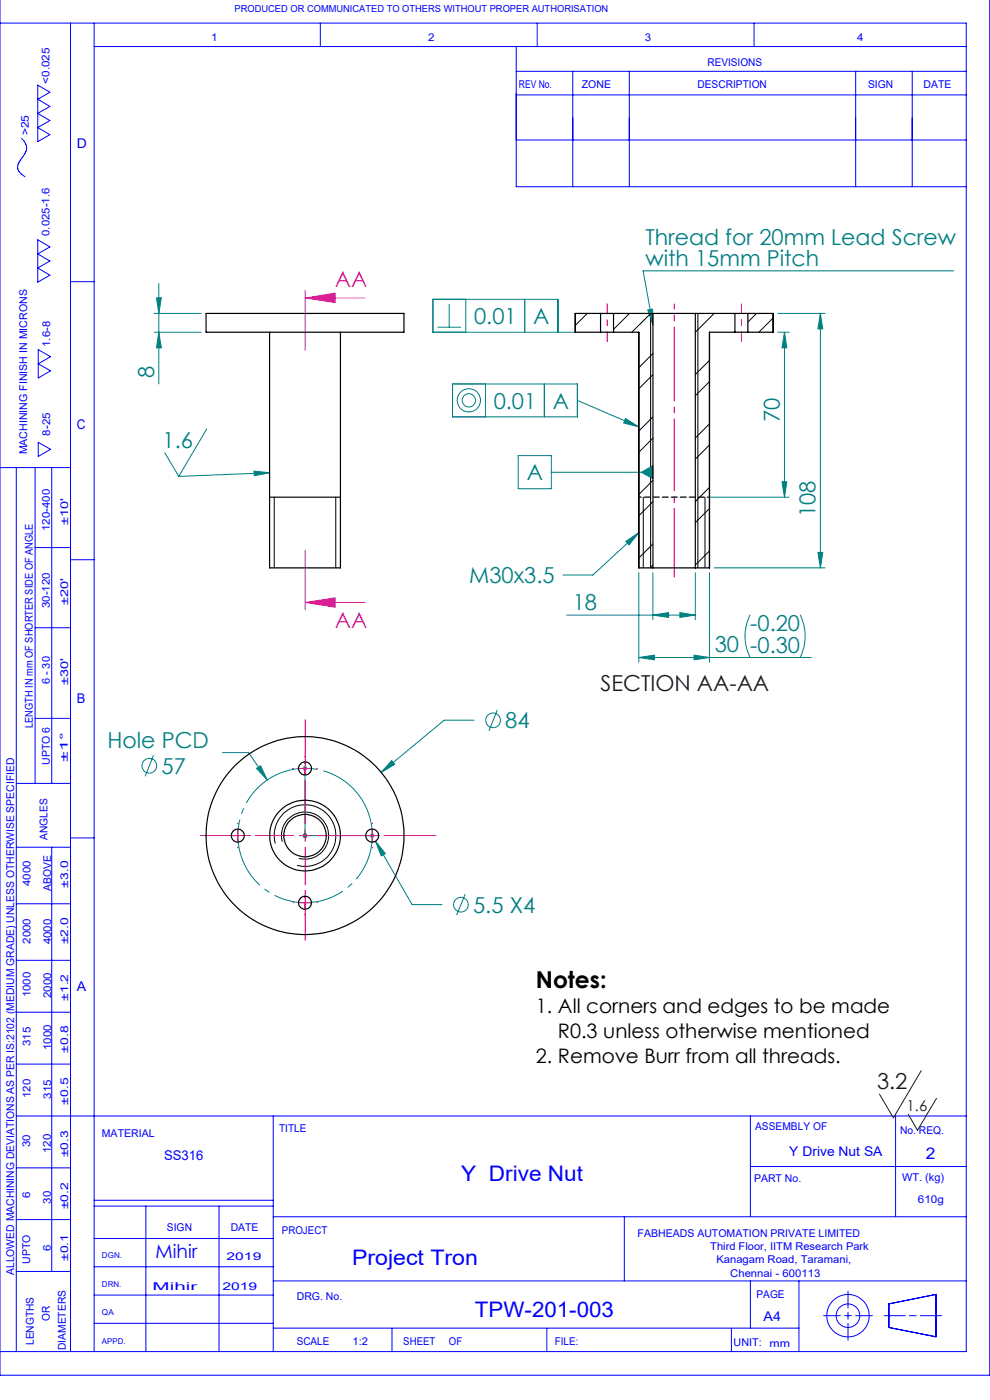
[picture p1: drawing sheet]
<svg xmlns="http://www.w3.org/2000/svg" width="210mm" height="297mm" viewBox="0 0 210 297" stroke-linecap="round" stroke-linejoin="round" font-family="sans-serif">
<g fill="none" stroke="#008080" stroke-width=".21">
<path d="M202.3 57.5h-65.9l2.1 11.4M32.7 66.5h10M32.7 70.5h10M33.2 63.2h1l-.5 3.3zM33.7 70.5l.5 3.3h-1zM33.7 60.1v21.4M92.8 69.4h5M95.3 64.5v4.9M98.8 63.5v7M111.3 63.5v7M118.3 70.5v-7h-26.5v7h30.2M137.4 65.8l1-.2 .1 3.3z"/>
<path d="M165 66.5h10M165 70.5h2.4M166.4 70.5l.5 3.3h-1zM166.4 70.5v35M174 66.5l.5 3.3h-1zM174 66.5v54M35 96.1l2.9 5M43.8 91l-5.9 10.1M53.9 99.9l3.3 .4-3.3 .6zM96 81.5h26.5v6.9h-26.5zM103 81.5v6.9M109.9 96.7h7v7h-7z"/>
<path d="M115.5 81.5v6.9M122.5 84.9l13 5.7M132.7 88.8l2.8 1.8-3.2-.9zM57.2 100.3l-19.3 .8M116.9 100.2h21.6M132.8 114.9l2.7-1.9-2.1 2.6zM135.5 113l-9.7 9h-6.4M136.1 100.2l2.4-1.4v2.8zM150.6 105.5h16.8M165.9 102.2h1l-.5 3.3zM173.5 117.2h1l-.5 3.3zM120.2 130.5h27.3"/>
<path d="M135.5 139.5l3.3-.5v1zM135.5 121.5v19M135.5 139.5h36.6M138.5 130.5l3.3-.5v1zM138.5 121.5v10M144.2 130l3.3 .5-3.3 .5zM147.2 139l3.3 .5-3.3 .5zM147.5 121.5v10M150.5 121.5v19M151.5 120.5h23.5M159.1 130.4a10.2 10.2 0 0 0 0 9.1M169.7 130.4a10.2 10.2 0 0 1 0 9.1"/>
<path d="M47.2 159.7h5.5l4 5.8M100.6 152.8h-6.4l-13.3 11.1M105.5 150.6l-1.8 4.4M32.6 160.2l-1.8 4.5M54.4 163l.9-.5 1.4 3zM64.2 177.3h15.2M64.2 163h1M64.3 176.9l.8 .7M64.3 162.7l.8 .7M64.7 162.5v15.3M65.1 176.9l-.8 .7M65.1 162.7l-.8 .7"/>
<path d="M78.6 176.9l.7 .7M79 176.8v1M79.3 176.9l-.7 .7M79.7 178.5l2 2.6-.8 .5zM79.7 178.5l7.7 13.4h6.4M83.1 161.4l.6 .7-2.8 1.8zM98.7 189.7l-1.8 4.4"/>
<circle cx="99.4" cy="84.9" r="1.41"/>
<circle cx="99.5" cy="84.9" r="2.47"/>
<circle cx="104.6" cy="152.8" r="1.55"/>
<circle cx="31.7" cy="162.5" r="1.56"/>
<circle cx="97.8" cy="191.9" r="1.56"/>
</g>
<path d="M64.7 63.2l6.4-1v2zM64.7 63.2h12.7M64.7 61.6v12.7M64.7 116.7v12.7M64.7 127.8l6.4-1v2zM64.7 127.8h12.7" fill="none" stroke="#f0f" stroke-width=".21"/>
<path d="M78.3 173.1a14.3 14.3 0 0 0-23.8-5.8 14.3 14.3 0 0 0 6.3 23.7 14.3 14.3 0 0 0 17.8-16.9l-.3-1" fill="none" stroke="#008080" stroke-width=".21" stroke-dasharray="15.2 1.3 1.3 1.3" stroke-dashoffset="1" stroke-linecap="butt"/>
<g fill="none" stroke="#00f" stroke-width=".21">
<path d="M209.9 -.1v291.8h-209.9v-291.8M0 4.9h205v281.8h-205M8 18.1l2.6 1.5-2.6 1.5 2.6 1.5-2.6 1.5 2.6 1.5-2.6 1.5 2.6 1.5-2.6 1.5zM15 4.9v281.8M20 9.9h185M20 4.9v281.8M67.9 4.9v5M109.5 15.1h95.5M109.5 9.9v29.7h95.5M113.9 4.9v5M121.5 15.1v24.5M133.5 15.1v24.5"/>
<path d="M159.9 4.9v5M181.5 15.1v24.5M193.5 15.1v24.5M4.6 29.3a2.61 2.61 0 0 1 .1 4.2 2.29 2.29 0 0 0 .6 4M109.5 20.1h95.5M109.5 29.7h95.5M8 50.9l2.6 1.5-2.6 1.5 2.6 1.5-2.6 1.5 2.6 1.5-2.6 1.5zM15 59.8h5M8.1 74.2l2.6 1.5-2.6 1.5 2.6 1.5-2.6 1.5zM0 99.2h15M3.5 99.2v187.5M7.4 99.2v67"/>
<path d="M8.1 93.8l2.6 1.5-2.6 1.5zM11 99.2v67M7.4 116.2h7.6M15 118.7h5M7.4 133.2h7.6M7.4 152.4h7.6M3.5 179.7h11.5M3.5 166.2h11.5M11 179.7v90M15 177.8h5M3.5 191.7h11.5M3.5 203.7h11.5"/>
<path d="M3.5 214.7h11.5M3.5 225.7h11.5M3.5 236.7h201.5M58 236.7v50M159.2 236.7v21.4M190 236.7v21.4M3.5 258.7h11.5M3.5 247.8h11.5M20 254.6h37.9M20 255.9h38M30.9 255.9v30.8M46.5 255.9v30.8"/>
<path d="M58 258.1h147M132.4 258.1v13.6M159.2 247.5h45.8M3.5 269.7h11.5M20 262.7h38M20 268.7h38M20 274.7h38M58 271.7h147M159.2 271.7v10.1M169.5 271.7v15M174.7 279.1h3.6M179.1 279.1h1.5"/>
<path d="M179.9 273.9v3.6M179.9 278.4v1.5M181.5 279.1h3.6M187.6 279.1h4.4M188.6 276.6l9.9-2v9l-9.9-2zM192.9 279.1h1.4M195.2 279.1h4.5M20 280.7h38M58 281.8h111.5M83.1 281.8v4.9M116 281.8v4.9M155.2 281.8v4.9"/>
<path d="M179.9 280.7v3.6"/>
<circle cx="179.9" cy="279.1" r="4.5"/>
<circle cx="179.9" cy="279.1" r="2.5"/>
</g>
<path d="M138 66.5v54M148 66.5v54M58.2 105.5v15M71.2 105.5v15M136.5 105.5v15M149.5 105.5v15M58.4 179a6.5 6.5 0 0 1 5.7-8.2 6.5 6.5 0 0 1 7.1 7 6.5 6.5 0 0 1-8.2 5.8M59.9 178.6a5 5 0 0 1 4.4-6.3 5 5 0 0 1 5.4 5.4 5 5 0 0 1-6.3 4.4" fill="none" stroke="#000" stroke-width=".21"/>
<path d="M143 64.5v6" fill="none" stroke="#f00" stroke-width=".21" stroke-dasharray="15.2 1.3 1.3 1.3" stroke-dashoffset="14.1"/>
<path d="M128.8 64.5v8M157.3 64.5v8" fill="none" stroke="#f00" stroke-width=".21" stroke-dasharray="15.2 1.3 1.3 1.3" stroke-dashoffset="13.1"/>
<path d="M143 122.5v-52" fill="none" stroke="#f00" stroke-width=".21" stroke-dasharray="15.2 1.3 1.3 1.3" stroke-dashoffset=".7"/>
<path d="M64.7 174.7v-22" fill="none" stroke="#f00" stroke-width=".21" stroke-dasharray="15.2 1.3 1.3 1.3" stroke-dashoffset="6.1"/>
<path d="M62.2 177.2h-19.7M64.7 179.7v19.8" fill="none" stroke="#f00" stroke-width=".21" stroke-dasharray="15.2 1.3 1.3 1.3" stroke-dashoffset="7.3"/>
<path d="M67.2 177.2h25.1" fill="none" stroke="#f00" stroke-width=".21" stroke-dasharray="15.2 1.3 1.3 1.3" stroke-dashoffset="4.6"/>
<g fill="none" stroke="#f00" stroke-width=".21" stroke-dasharray="15.2 1.3 1.3 1.3">
<path d="M48 177.2h-.2M50.5 174.7v-.1M50.5 179.7v.2M53 177.2h.1M62.2 163h-.1M64.7 160.5v-.1M64.7 165.5v.1M67.2 163h.1M76.5 177.2h-.2M79 174.7v-.1M79 179.7v.2M81.5 177.2h.1"/>
<path d="M62.2 191.5h-.1M64.7 189v-.1M64.7 194v.1M67.2 191.5h.1"/>
</g>
<path d="M49.2 177.3h2.5M50.4 176v2.5M63.5 177.3h2.5M63.5 163h2.5M64.7 161.8v2.4M64.7 176v2.5M77.7 177.3h2.5M79 176v2.5M63.5 191.5h2.5M64.7 190.2v2.6" fill="none" stroke="#f00" stroke-width=".21"/>
<path d="M57.2 105.5h15" fill="none" stroke="#000" stroke-width=".25"/>
<path d="M150.5 105.5h-15" fill="none" stroke="#000" stroke-width=".25" stroke-dasharray="1.3 .6" stroke-dashoffset=".8"/>
<path d="M195.4 227.2l-5.9 9.9-3-5M198.6 233l-4 6.8-1.9-3.4" fill="none" stroke="#191924" stroke-width=".21"/>
<path d="M64.7 63.2l6.4-1v2zM64.7 127.8l6.4-1v2z" fill="#f0f"/>
<g fill="#008080">
<path d="M54.4 163l.9-.5 1.4 3z"/>
<path d="M53.9 99.9l3.3 .4-3.3 .6z"/>
<path d="M83.1 161.4l-2.2 2.5 2.8-1.8zM79.7 178.5l1.2 3.1 .8-.5z"/>
<path d="M33.2 63.2h1l-.5 3.3zM33.7 70.5l.5 3.3h-1z"/>
<path d="M138.5 130.5l3.3-.5v1zM144.2 130l3.3 .5-3.3 .5zM135.5 139.5l3.3-.5v1zM147.2 139l3.3 .5-3.3 .5z"/>
<path d="M174 66.5l.5 3.3h-1zM173.5 117.2h1l-.5 3.3zM166.4 70.5l.5 3.3h-1zM165.9 102.2h1l-.5 3.3z"/>
<path d="M132.7 88.8l2.8 1.8-3.2-.9zM136.1 100.2l2.4 1.4v-2.8z"/>
<path d="M137.4 65.8l1-.2 .1 3.3zM132.8 114.9l2.7-1.9-2.1 2.6z"/>
</g>
<g fill="none" stroke="#000" stroke-width=".25">
<path d="M43.7 66.5h42v4h-42zM57.2 70.5v50h15v-50M127.4 70.5h2.7M127.4 66.5h2.7M127.4 66.5h-5.4v4h5.4M127.4 66.5v4M130.1 70.5h5.4v50h3M130.1 66.5h8.4M130.1 66.5v4M138.5 66.5h9M138.5 66.5v54M147.5 66.5h8.4"/>
<path d="M147.5 66.5v54M155.9 70.5h2.7M155.9 66.5h2.7M155.9 70.5h-5.4v50h-3M155.9 66.5v4M158.6 66.5h5.4v4h-5.4M158.6 66.5v4M138.5 120.5h9"/>
<circle cx="50.4" cy="177.3" r="1.38"/>
<circle cx="64.7" cy="163" r="1.38"/>
<circle cx="64.7" cy="177.3" r="21"/>
<circle cx="64.7" cy="177.3" r="7.5"/>
<circle cx="64.7" cy="177.3" r="4.5"/>
<circle cx="79" cy="177.3" r="1.38"/>
<circle cx="64.7" cy="191.5" r="1.38"/>
</g>
<g fill="none" stroke="#000" stroke-width=".21">
<path d="M124.6 66.5l-2.6 2.5M133.5 66.5l-3.4 3.4M138 66.5l-4 4M138.5 75l-3 3M138.5 79.5l-3 3M150.5 76.4l-3 3M151.5 66.5l-4 4M160.5 66.5l-1.9 1.8M164 67.4l-3 3.1M138.5 88.4l-3 3M138.5 93l-3 3M150.5 89.9l-3 3"/>
<path d="M150.5 81l-3 3M150.5 94.4l-3 3M138.5 101.9l-3 3M138.5 115.4l-3 3M138.5 106.4l-3 3M138.5 119.9l-.6 .6M150.5 103.4l-3 3M150.5 107.9l-3 3M150.5 116.9l-3 3"/>
</g>
<text font-size="4.9" x="113.7" y="209.6">Notes:</text>
<g font-size="4.7" fill="#008080">
<text x="136.9" y="51.9">Thread for 20mm Lead Screw</text>
<text x="136.9" y="56.4">with 15mm Pitch</text>
<text x="100.6" y="68.7">0.01</text>
<text x="113.1" y="68.7">A</text>
<text x="32.7" y="80.1" transform="rotate(-90 32.7 80.1)">8</text>
<text x="104.7" y="86.7">0.01</text>
<text x="117.3" y="86.7">A</text>
<text x="165.4" y="89.5" transform="rotate(-90 165.4 89.5)">70</text>
<text x="34.5" y="95">1.6</text>
<text x="111.7" y="101.9">A</text>
<text x="173" y="109.7" transform="rotate(-90 173 109.7)">108</text>
<text x="99.5" y="123.7">M30x3.5</text>
<text x="121.5" y="129.5">18</text>
<text x="159.1" y="133.9">-0.20</text>
<text x="151.6" y="138.4">30 -0.30</text>
<text x="107.2" y="154.5">84</text>
<text x="22.8" y="158.6">Hole PCD</text>
<text x="34.3" y="164.1">57</text>
<text x="100.4" y="193.6">5.5 X4</text>
</g>
<g font-size="4.7" fill="#f0f">
<text x="71" y="61">AA</text>
<text x="71" y="133.2">AA</text>
</g>
<g font-size="4.7" fill="#191924">
<text x="127.4" y="146.5">SECTION AA-AA</text>
<text x="186" y="231.1">3.2</text>
</g>
<g font-size="4.5" fill="#00f">
<text x="97.8" y="250.6">Y Drive Nut</text>
<text x="74.7" y="268.3">Project Tron</text>
<text x="100.7" y="279.5">TPW-201-003</text>
</g>
<g font-size="4.2">
<text x="113.7" y="215">1. All corners and edges to be made</text>
<text x="118.4" y="220.2">R0.3 unless otherwise mentioned</text>
<text x="113.7" y="225.5">2. Remove Burr from all threads.</text>
</g>
<text font-size="4" fill="#00f" x="33" y="266.9">Mihir</text>
<text font-size="3.4" fill="#00f" x="196.4" y="245.8">2</text>
<text font-size="3.2" fill="#191924" x="192.3" y="235.7">1.6</text>
<g font-size="2.8" fill="#00f">
<text x="16.3" y="31.4">D</text>
<text x="16.3" y="91.1">C</text>
<text x="16.3" y="149.2">B</text>
<text x="16.3" y="210.2">A</text>
<text x="167.4" y="245.1">Y Drive Nut SA</text>
<text x="34.8" y="246.1">SS316</text>
<text x="162" y="280.2">A4</text>
</g>
<g font-size="2.3" fill="#00f">
<text x="44.8" y="8.7">1</text>
<text x="90.8" y="8.7">2</text>
<text x="136.8" y="8.7">3</text>
<text x="181.8" y="8.7">4</text>
<text x="10.5" y="17.8" transform="rotate(-90 10.5 17.8)">&lt;0.025</text>
<text x="150.1" y="13.9">REVISIONS</text>
<text x="110.1" y="18.6">REV No.</text>
<text x="123.4" y="18.6">ZONE</text>
<text x="148" y="18.6">DESCRIPTION</text>
<text x="184.1" y="18.6">SIGN</text>
<text x="195.9" y="18.6">DATE</text>
<text x="6.1" y="28.7" transform="rotate(-90 6.1 28.7)">&gt;25</text>
<text x="10.5" y="50" transform="rotate(-90 10.5 50)">0.025-1.6</text>
<text x="10.6" y="73.6" transform="rotate(-90 10.6 73.6)">1.6-8</text>
<text x="10.6" y="92.4" transform="rotate(-90 10.6 92.4)">8-25</text>
<text x="5.8" y="96.4" transform="rotate(-90 5.8 96.4)">MACHINING FINISH IN MICRONS</text>
<text x="10.6" y="112.7" transform="rotate(-90 10.6 112.7)">120-400</text>
<text x="14.4" y="111.4" transform="rotate(-90 14.4 111.4)">±10'</text>
<text x="10.6" y="129" transform="rotate(-90 10.6 129)">30-120</text>
<text x="14.4" y="128.4" transform="rotate(-90 14.4 128.4)">±20'</text>
<text x="10.6" y="145.2" transform="rotate(-90 10.6 145.2)">6 - 30</text>
<text x="14.4" y="145.4" transform="rotate(-90 14.4 145.4)">±30'</text>
<text x="7" y="154.4" transform="rotate(-90 7 154.4)">LENGTH IN mm OF SHORTER SIDE OF ANGLE</text>
<text x="14.4" y="161.6" transform="rotate(-90 14.4 161.6)">±1°</text>
<text x="10.6" y="162.2" transform="rotate(-90 10.6 162.2)">UPTO 6</text>
<text x="10.1" y="178.2" transform="rotate(-90 10.1 178.2)">ANGLES</text>
<text x="6.4" y="188" transform="rotate(-90 6.4 188)">4000</text>
<text x="10.9" y="188.9" transform="rotate(-90 10.9 188.9)">ABOVE</text>
<text x="14.4" y="188.3" transform="rotate(-90 14.4 188.3)">±3.0</text>
<text x="6.4" y="200.2" transform="rotate(-90 6.4 200.2)">2000</text>
<text x="10.9" y="200.3" transform="rotate(-90 10.9 200.3)">4000</text>
<text x="14.4" y="200.3" transform="rotate(-90 14.4 200.3)">±2.0</text>
<text x="6.4" y="211.6" transform="rotate(-90 6.4 211.6)">1000</text>
<text x="10.9" y="211.7" transform="rotate(-90 10.9 211.7)">2000</text>
<text x="14.4" y="212.3" transform="rotate(-90 14.4 212.3)">±1.2</text>
<text x="6.4" y="221.9" transform="rotate(-90 6.4 221.9)">315</text>
<text x="10.9" y="222.7" transform="rotate(-90 10.9 222.7)">1000</text>
<text x="14.4" y="223.3" transform="rotate(-90 14.4 223.3)">±0.8</text>
<text x="6.4" y="232.9" transform="rotate(-90 6.4 232.9)">120</text>
<text x="10.9" y="233.1" transform="rotate(-90 10.9 233.1)">315</text>
<text x="14.4" y="234.3" transform="rotate(-90 14.4 234.3)">±0.5</text>
<text x="160.2" y="239.8">ASSEMBLY OF</text>
<text x="6.4" y="243.4" transform="rotate(-90 6.4 243.4)">30</text>
<text x="10.8" y="244.6" transform="rotate(-90 10.8 244.6)">120</text>
<text x="14.4" y="245.5" transform="rotate(-90 14.4 245.5)">±0.3</text>
<text x="21.6" y="241.2">MATERIAL</text>
<text x="59.2" y="240.2">TITLE</text>
<text x="190.9" y="240.6">No. REQ.</text>
<text x="159.9" y="250.7">PART No.</text>
<text x="191.3" y="250.6">WT. (kg)</text>
<text x="6.4" y="254.1" transform="rotate(-90 6.4 254.1)">6</text>
<text x="10.8" y="255.4" transform="rotate(-90 10.8 255.4)">30</text>
<text x="14.4" y="256.5" transform="rotate(-90 14.4 256.5)">±0.2</text>
<text x="194.7" y="255.1">610g</text>
<text x="35.4" y="261.1">SIGN</text>
<text x="48.9" y="261.1">DATE</text>
<text x="59.8" y="261.8">PROJECT</text>
<text x="135.2" y="262.5">FABHEADS AUTOMATION PRIVATE LIMITED</text>
<text x="6.4" y="268.1" transform="rotate(-90 6.4 268.1)">UPTO</text>
<text x="10.8" y="265.4" transform="rotate(-90 10.8 265.4)">6</text>
<text x="14.5" y="267.5" transform="rotate(-90 14.5 267.5)">±0.1</text>
<text x="48" y="267.3">2019</text>
<text x="150.7" y="265.1">Third Floor, IITM Research Park</text>
<text x="152" y="268">Kanagam Road, Taramani,</text>
<text x="3" y="270.5" transform="rotate(-90 3 270.5)">ALLOWED MACHINING DEVIATIONS AS PER IS:2102 (MEDIUM GRADE) UNLESS OTHERWISE SPECIFIED</text>
<text x="32.4" y="273.6">Mihir</text>
<text x="47.2" y="273.6">2019</text>
<text x="62.9" y="275.7">DRG. No.</text>
<text x="154.9" y="270.9">Chennai - 600113</text>
<text x="160.5" y="275.4">PAGE</text>
<text x="10.6" y="280.3" transform="rotate(-90 10.6 280.3)">OR</text>
<text x="7.1" y="285.3" transform="rotate(-90 7.1 285.3)">LENGTHS</text>
<text x="14" y="286.4" transform="rotate(-90 14 286.4)">DIAMETERS</text>
<text x="62.9" y="285.4">SCALE</text>
<text x="74.8" y="285.4">1:2</text>
<text x="85.6" y="285.4">SHEET</text>
<text x="95.2" y="285.4">OF</text>
<text x="117.7" y="285.4">FILE:</text>
<text x="155.6" y="285.5">UNIT:</text>
<text x="163.2" y="285.8">mm</text>
</g>
<text font-size="2" fill="#00f" x="49.8" y="2.5">PRODUCED OR COMMUNICATED TO OTHERS WITHOUT PROPER AUTHORISATION</text>
<g font-size="1.7" fill="#00f">
<text x="21.6" y="266.8">DGN.</text>
<text x="21.6" y="273">DRN.</text>
<text x="21.6" y="279">QA</text>
<text x="21.6" y="285">APPD.</text>
</g>
</svg>
